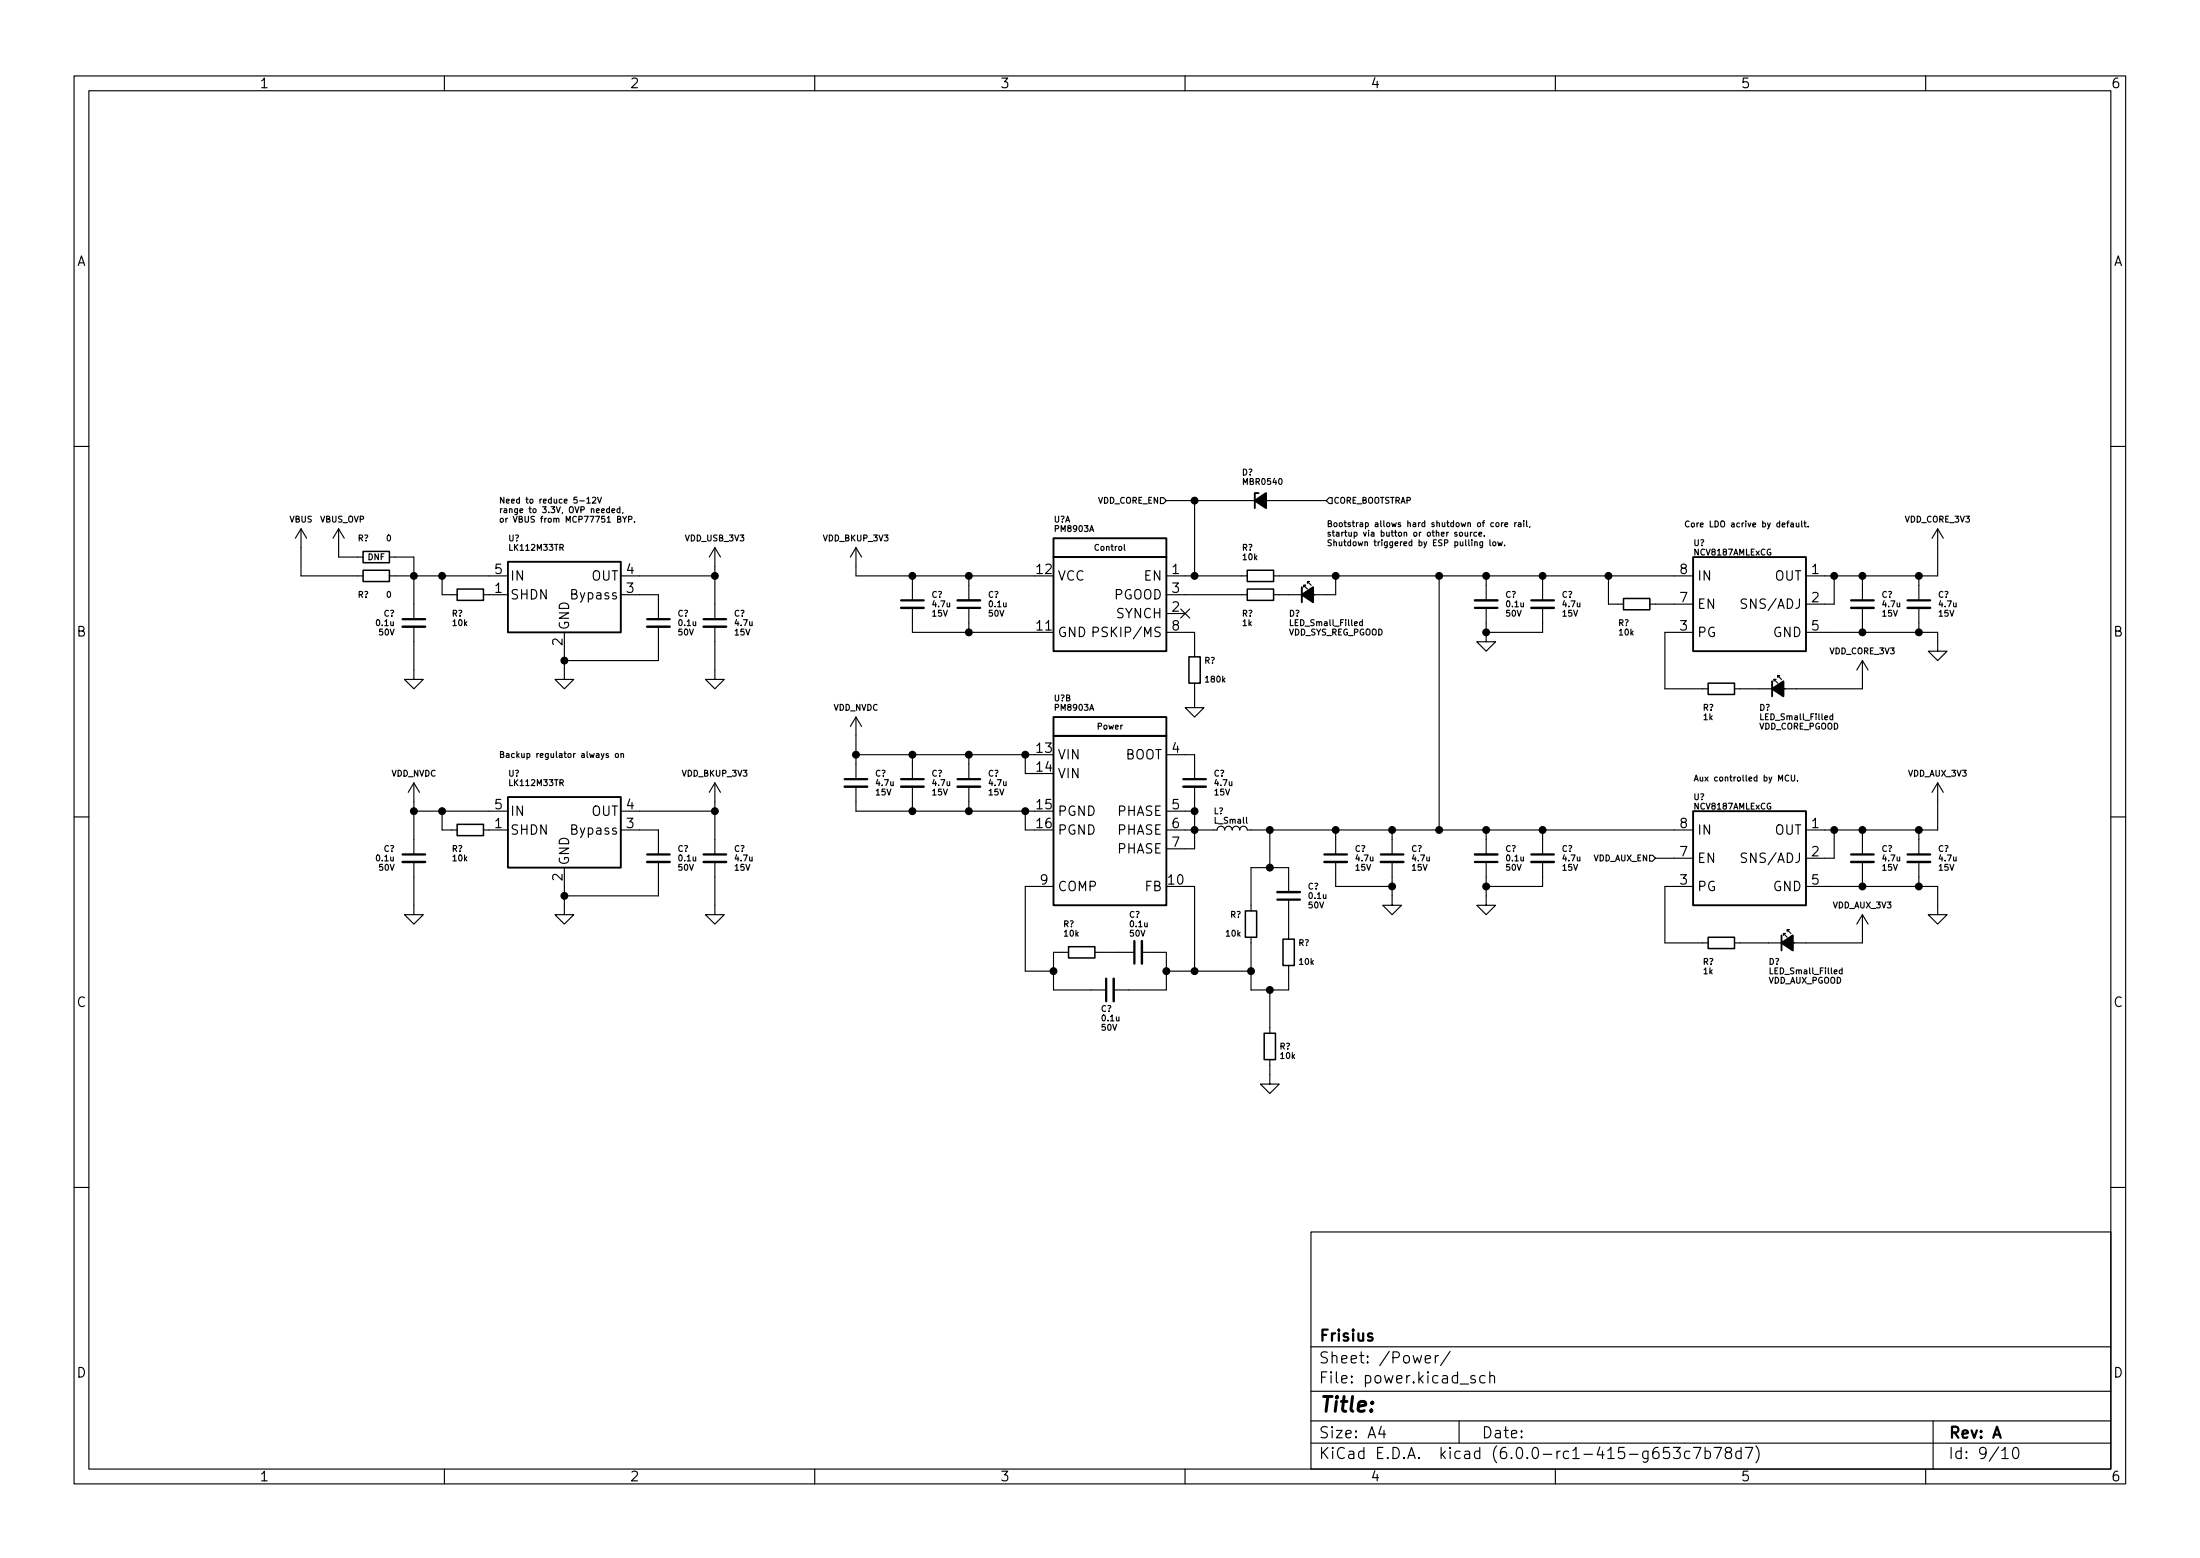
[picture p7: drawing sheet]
<svg xmlns="http://www.w3.org/2000/svg" width="297mm" height="210mm" viewBox="0 0 297 210" stroke-linecap="round" stroke-linejoin="round" font-family="sans-serif">
<g fill="none" stroke="#000" stroke-width=".15">
<path d="M10 10.2h277v190.1h-277zM12 12.2h273v186.1h-273zM60 10.2v2M110 10.2v2M160 10.2v2M210 10.2v2M260 10.2v2M10 60.2h2M40.6 71.4v6.3h8.4M40.6 71.4l-.7 1.2M40.6 71.4l.8 1.2M45.7 71.4l-.7 1.2"/>
<path d="M45.7 71.4v3.8h3.3M45.7 71.4l.8 1.2M52.6 77.7h16M52.6 75.2h3.3v8.4M59.7 77.7v2.6h2M78.3 67.6h.6M79.2 67.3l.3-.2v.8M79.2 67.9h.5M80 67.2l.3-.1 .2 .2-.5 .6h.5M80.7 67.1l.2 .8 .3-.8M82.3 68.7h-.2l-.2 .1 .1 .3h.3M82.3 68.4v.8"/>
<path d="M82.6 68.9l.4-.1v-.1h-.3l-.1 .1 .1 .3h.3M83.4 70.1l.3-.1 .1-.2-.4-.1v.8h.3l.1-.3-.1-.1M83.7 68.7h-.2l-.2 .1 .1 .3h.3M83.7 68.4v.8M83.8 77.7h12.7M84.1 69.7l.2 .4 .3-.4M84.1 69.1l-.1 .2M84.3 70.1v.4M84.9 70.1h.4v-.3l-.4-.1v.8M85.7 70.4v.1M96.5 73.9v9.7M96.5 73.9l-.7 1.3"/>
<path d="M96.5 73.9l.8 1.3M115.6 73.9v3.8h24.1M115.6 73.9l-.8 1.3M115.6 73.9l.7 1.3M123.2 77.7v3.3M130.8 77.7v3.3M151.8 73.5v.7l.1 .1M156.7 67.2h.4l.4 .4-.4 .4h-.4zM157.5 77.7h10.9M157.5 67.6h21.6M161.3 67.6v10.1M172 77.7h56.6"/>
<path d="M176 79.2v-.2h.3h-.3l.5 .5M176.5 78.7v-.2h.3h-.3l.5 .5M179.5 67.2h.4v.8h-.4l-.4-.4zM180.3 77.7v2.6h-8.3M194.3 77.7v34.3M196.7 71.9l-.2-.1-.1 .1v.2h.3v.2h-.3M197.1 71.9l.1-.1 .2 .1v.4h-.3zM197.8 71.8l.1 .5h.3M198.2 71.8v.6M198.5 71.8v.6M198.8 71.8l-.3 .2M199.1 73.2h.3l.1 .5"/>
<path d="M199.1 73.1v.6M199.4 71.9l-.3-.1-.1 .2 .1 .3h.3M199.7 72.1l.4-.1-.1-.1-.2-.1-.1 .1v.4h.3M200.2 73.1v.7l-.2 .1h-.2M200.2 73.2l-.3-.1-.1 .2 .1 .3h.3M200.4 72.3v.1M200.7 77.7v3.3M201.2 72.9v.6l.1 .2M201.6 73.2l.1-.1 .2 .1v.4h-.3zM201.7 70.6l-.3-.1-.1 .2 .1 .3h.3M202 70.6l.1-.1 .2 .1v.4h-.3zM202.2 73.1l.2 .6 .1-.4 .2 .4 .1-.6"/>
<path d="M202.7 70.5v.6M203 70.5l-.3 .2M203.1 73.6v.1M203.2 70.8l.4-.1-.1-.1-.2-.1-.1 .2v.3h.3M204.5 70.5v.6M204.7 70.5l-.2 .2M205 70.6h.3l.1 .5M205.4 70.7l-.4 .2 .1 .2 .3-.1M205.7 70.3v.1M205.7 70.5v.6M206.1 70.3v.7l.1 .1M206.6 71l-.1 .2"/>
<path d="M208.3 77.7v3.3M217.2 77.7v3.8h2M241.2 70.6h.3M241.5 70.3l-.2 .1v.7M241.8 70.6h.3v.5M242.1 70.8l-.3 .1 .1 .2h.2M242.5 70.6l.1 .5 .3-.1M242.9 70.6v.5M243.3 70.3v.7l.1 .1M243.6 70.6h.3M243.7 70.3v.7l.2 .1M244.1 71v.1"/>
<path d="M247.6 77.7v3.8h-3.8M251.5 77.7v3.3M259.1 77.7v3.3M261.6 71.4v6.3h-17.8M261.6 71.4l-.7 1.2M261.6 71.4l.8 1.2M285 60.2h2M55.9 84.6v7.1h1.2l-1.2 1.3-1.3-1.3h1.3M65.3 80.3h3.3M76.2 85.3v6.4h1.3l-1.3 1.3-1.3-1.3h1.3M83.8 80.3h5.1v3.3M88.9 84.6v4.5h-12.7"/>
<path d="M96.5 84.6v7.1h1.3l-1.3 1.3-1.3-1.3h1.3M115.6 96.8v8.4M115.6 96.8l-.8 1.2M115.6 96.8l.7 1.2M123.2 82v3.3h19M130.8 82v3.3M147.6 85.3l.6-.1 .1-.1-.1-.3-.1-.2h-.5v1.3M157.5 85.3h3.8v3.3M157.5 80.3h10.9M157.5 82.8h2.5M159.4 82.2l1.2 1.2M160.6 82.2l-1.2 1.2"/>
<path d="M161.3 92.2v3.3h1.3l-1.3 1.3-1.3-1.3h1.3M183.9 83.9h-.2l-.1 .1v.4h.3M183.9 83.6v.8M200.7 85.3v1.3h1.2l-1.2 1.3-1.3-1.3h1.3M200.7 82v3.3M208.3 82v3.3h-7.6M222.8 81.5h5.8M228.6 85.3h-3.8v7.7h5.8M235.8 80.9l-.5-.1-.1 .2v.3l.5 .3 .1 .3-.2 .2-.5-.1M239.5 91.9v-.2h.3h-.3l.5 .5M240 91.4v-.2h.3h-.3l.5 .5M243.8 85.3h17.8v2.6h1.3l-1.3 1.2-1.3-1.2h1.3"/>
<path d="M247.4 96.6h-.2l-.1 .1v.4h.3M247.4 96.3v.8M251.5 89.1l-.8 1.3M251.5 82v3.3M251.5 89.1v3.9h-17.3M251.5 89.1l.7 1.3M259.1 82v3.3M10 110.2h2M55.9 116.3v7.1h1.2l-1.2 1.3-1.3-1.3h1.3M55.9 105.7l-.8 1.2M55.9 105.7v9.6M55.9 105.7l.7 1.2"/>
<path d="M55.9 109.5h12.7M59.7 109.5v2.5h2M65.3 112h3.3M76.2 117.1v6.3h1.3l-1.3 1.3-1.3-1.3h1.3M81.2 101.7l.2 .5M81.6 101.7l-.3 .7-.1 .1M82.1 101.7h-.2l-.1 .1 .1 .1 .2 .1v.2h-.3M83.1 101.8l.1-.1 .3 .1-.1 .4-.3-.1zM83.8 112h5.1v3.3M83.8 109.5h12.7M83.8 101.8l.3-.1 .1 .5M83.8 101.7v.5"/>
<path d="M88.9 116.3v4.6h-12.7M96.5 116.3v7.1h1.3l-1.3 1.3-1.3-1.3h1.3M96.5 105.7v9.6M96.5 105.7l-.7 1.2M96.5 105.7l.8 1.2M115.6 106.2v3.3h24.1M115.6 101.8h24.1M123.2 101.8v3.4M123.2 106.2v3.3M130.8 101.8v3.4M130.8 106.2v3.3M138.4 109.5v2.5h1.3"/>
<path d="M138.4 101.8v2.6h1.3M142.2 119.6h-3.8v11.5h3.8M157.5 112h6.8a.51 .51 0 0 1 .5-.5 .51 .51 0 0 1 .6 .5 .51 .51 0 0 1 .5-.5 .51 .51 0 0 1 .5 .5 .51 .51 0 0 1 .5-.5 .51 .51 0 0 1 .5 .5 .51 .51 0 0 1 .5-.5 .51 .51 0 0 1 .5 .5h60.2M157.5 109.5h3.8M157.5 101.8h3.8v3.4M160 119.6h1.3v11.5M161.3 106.2v8.3h-3.8M168.3 110.3v.7l.1 .1M171.4 112v5.1M180.3 116.3v3.3h7.7M180.3 112v3.3M188 116.3v5.9h1.2l-1.2 1.2-1.3-1.2h1.3"/>
<path d="M188 112v3.3M200.7 116.3v5.9h1.2l-1.2 1.2-1.3-1.2h1.3M200.7 112v3.3M208.3 116.3v3.3h-7.6M208.3 112v3.3M222.7 115.4h.4l.4 .4-.4 .4h-.4zM223.5 115.8h5.1M228.6 119.6h-3.8v7.6h5.8M235.8 115.2l-.5-.1-.1 .1v.4l.5 .2 .1 .4-.2 .2-.5-.1M240.1 105.4v-.8l.3 .6 .3-.6v.8M241.5 104.7a.35 .35 0 0 0-.5 .3 .35 .35 0 0 0 .5 .3M241.9 104.6v.6l.1 .2h.2l.1-.2v-.6"/>
<path d="M242.7 105.3v.1M243.8 119.6h17.8v3.8h1.3l-1.3 1.3-1.3-1.3h1.3M247.6 112v3.8h-3.8M251.5 112v3.3M251.5 116.3v3.3M259.1 112v3.3M259.1 116.3v3.3M261.6 105.7v6.3h-17.8M261.6 105.7l-.7 1.2M261.6 105.7l.8 1.2M285 110.2h2M144.3 128.5h-2.1v5.1h7.2"/>
<path d="M147.8 128.5h5.4M154.2 128.5h3.3v5.1h-7.1M157.5 131.1h11.4M168.9 126.5v7.1h5.1v-3.3M171.4 133.6v5.8M174 120.4v-3.3h-5.1v5.8M174 121.4v5.3M240.8 126.2v-.2h.2h-.2l.5 .5M241.3 125.7v-.2h.3h-.3l.5 .5M248.7 130.9h-.2l-.2 .1 .1 .4h.3M248.7 130.6v.8M251.5 123.4v3.8h-17.3"/>
<path d="M251.5 123.4l-.8 1.3M251.5 123.4l.7 1.3M171.4 143v3.3h1.3l-1.3 1.3-1.2-1.3h1.2M10 160.2h2M177 166.3h108v32h-108zM285 160.2h2M60 198.3v2M110 198.3v2M160 198.3v2M177 194.8h108M177 191.8h108M177 187.8h108"/>
<path d="M177 181.8h108M186.5 192.5l-.4 1h1M186.9 193v1M192.4 183.4l.7-.1v-.3l-.5-.1-.2 .2 .1 .8h.1h.5M193.8 182.9v1M194.2 182.9l-.3 .1-.1 .2M195.8 182.4l-1.3 1.9M197 191.8v3M199.1 185.7l-.3-.1-.2 .2v.3l.5 .1 .1 .1-.1 .3h-.1h-.4M200.5 185.7l-.4-.1-.3 .3v.4l.1 .3h.2h.4M201.1 185.8a.37 .37 0 0 1 .7 0v.8M201.1 185.1v1.5"/>
<path d="M210 198.3v2M225.4 195.3h-.8v.7l.2-.1 .5 .1 .1 .2v.5l-.3 .1h-.3l-.2-.1M225.9 195.3h1l-.5 .6a.41 .41 0 0 1 .5 .3v.3l-.2 .3h-.6l-.2-.1M228.1 195.9l-.4-.1-.3 .3v.4l.2 .3h.1h.4M228.6 195.3h1l-.6 1.5M230.2 195.9l.4-.1 .3 .3v.4l-.1 .3h-.2h-.4M230.2 195.3v1.5M231.4 195.3h1l-.6 1.5M233.2 196l-.1-.1a.31 .31 0 0 1-.2-.3 .31 .31 0 0 1 .3-.3l.4 .1a.31 .31 0 0 1 .2 .3 .31 .31 0 0 1-.3 .3h-.4l-.2 .3 .1 .4 .2 .1h.3l.3-.3-.1-.4-.2-.1M235.1 195.9l-.5-.1-.2 .3v.4l.1 .3h.1h.5M235.1 195.3v1.5M235.6 195.3h1l-.6 1.5"/>
<path d="M237.1 195.1a1.72 1.72 0 0 1 0 2.3M260 198.3v2M261 191.8v6.5M270.3 195.8l.4-.5v1.5M270.3 196.8h.9M271.9 195.4a.36 .36 0 0 1 .6 .2 .77 .77 0 0 1-.4 1.2 1 1 0 0 1-.2-1.4z"/>
</g>
<g fill="none" stroke="#000" stroke-width=".2">
<path d="M49 74.4h3.6v1.5h-3.6zM49 77h3.6v1.5h-3.6zM61.7 79.5h3.6v1.5h-3.6zM168.4 79.5h3.6v1.5h-3.6zM168.4 77h3.6v1.5h-3.6zM160.5 88.6h1.6v3.6h-1.6zM219.2 80.8h3.6v1.5h-3.6zM230.6 92.2h3.6v1.5h-3.6zM61.7 111.2h3.6v1.6h-3.6zM144.3 127.8h3.5v1.5h-3.5zM168.1 122.9h1.6v3.6h-1.6zM170.7 139.4h1.5v3.6h-1.5z"/>
<path d="M173.2 126.7h1.6v3.6h-1.6zM230.6 126.5h3.6v1.5h-3.6z"/>
</g>
<path d="M68.6 75.8h15.2v9.5h-15.2zM142.2 75.2h15.3v12.7h-15.3zM142.2 72.6h15.3v2.6h-15.3zM169.9 66.5h-.5v2.1M175.8 79.2v2.1M228.6 75.2h15.2v12.7h-15.2zM142.2 99.3h15.3v22.9h-15.3zM142.2 96.8h15.3v2.5h-15.3zM239.3 91.9v2.1M68.6 107.6h15.2v9.5h-15.2zM228.6 109.5h15.2v12.7h-15.2zM240.5 126.2v2.1" fill="none" stroke="#000" stroke-width=".25"/>
<g fill="none" stroke="#000" stroke-width=".33">
<path d="M54.4 84.6h3M87.4 84.6h3M95 84.6h3M121.7 82h3M129.3 81h3M199.1 81h3.1M206.8 82h3M249.9 82h3.1M257.6 82h3M54.4 116.3h3M87.4 116.3h3M95 116.3h3"/>
<path d="M114 106.2h3.1M121.7 106.2h3M129.3 106.2h3M159.8 106.2h3M178.8 116.3h3.1M186.4 116.3h3.1M199.1 115.3h3.1M206.8 116.3h3M249.9 116.3h3.1M257.6 116.3h3M150.4 132.1v3M154.2 127v3"/>
<path d="M172.5 120.4h3"/>
</g>
<g fill="none" stroke="#000" stroke-width=".3">
<path d="M54.4 83.6h3M87.4 83.6h3M95 83.6h3M121.7 81h3M129.3 82h3M199.1 82h3.1M206.8 81h3M249.9 81h3.1M257.6 81h3M54.4 115.3h3M87.4 115.3h3M95 115.3h3"/>
<path d="M114 105.2h3.1M121.7 105.2h3M129.3 105.2h3M159.8 105.2h3M178.8 115.3h3.1M186.4 115.3h3.1M199.1 116.3h3.1M206.8 115.3h3M249.9 115.3h3.1M257.6 115.3h3M149.4 132.1v3M153.2 127v3"/>
<path d="M172.5 121.4h3"/>
</g>
<path d="M169.4 67.6l1.5-1.1v2.1zM175.8 80.3l1.5-1.1v2.1zM239.3 93l1.5-1.1v2.1zM240.5 127.2l1.6-1v2.1z" fill="#000" stroke="#000" stroke-width=".25"/>
<g fill="#000" stroke="#000" stroke-width=".15">
<circle cx="55.9" cy="77.7" r=".46"/>
<circle cx="59.7" cy="77.7" r=".46"/>
<circle cx="96.5" cy="77.7" r=".46"/>
<circle cx="123.2" cy="77.7" r=".46"/>
<circle cx="130.8" cy="77.7" r=".46"/>
<circle cx="161.3" cy="67.6" r=".46"/>
<circle cx="161.3" cy="77.7" r=".46"/>
<circle cx="180.3" cy="77.7" r=".46"/>
<circle cx="194.3" cy="77.7" r=".46"/>
<circle cx="200.7" cy="77.7" r=".46"/>
<circle cx="208.3" cy="77.7" r=".46"/>
<circle cx="217.2" cy="77.7" r=".46"/>
<circle cx="247.6" cy="77.7" r=".46"/>
<circle cx="251.5" cy="77.7" r=".46"/>
<circle cx="259.1" cy="77.7" r=".46"/>
<circle cx="76.2" cy="89.1" r=".46"/>
<circle cx="130.8" cy="85.3" r=".46"/>
<circle cx="200.7" cy="85.3" r=".46"/>
<circle cx="251.5" cy="85.3" r=".46"/>
<circle cx="259.1" cy="85.3" r=".46"/>
<circle cx="55.9" cy="109.5" r=".46"/>
<circle cx="59.7" cy="109.5" r=".46"/>
<circle cx="96.5" cy="109.5" r=".46"/>
<circle cx="115.6" cy="101.8" r=".46"/>
<circle cx="123.2" cy="101.8" r=".46"/>
<circle cx="123.2" cy="109.5" r=".46"/>
<circle cx="130.8" cy="109.5" r=".46"/>
<circle cx="130.8" cy="101.8" r=".46"/>
<circle cx="138.4" cy="101.8" r=".46"/>
<circle cx="138.4" cy="109.5" r=".46"/>
<circle cx="161.3" cy="112" r=".46"/>
<circle cx="161.3" cy="109.5" r=".46"/>
<circle cx="171.4" cy="112" r=".46"/>
<circle cx="171.4" cy="117.1" r=".46"/>
<circle cx="180.3" cy="112" r=".46"/>
<circle cx="188" cy="112" r=".46"/>
<circle cx="188" cy="119.6" r=".46"/>
<circle cx="194.3" cy="112" r=".46"/>
<circle cx="200.7" cy="119.6" r=".46"/>
<circle cx="200.7" cy="112" r=".46"/>
<circle cx="208.3" cy="112" r=".46"/>
<circle cx="247.6" cy="112" r=".46"/>
<circle cx="251.5" cy="119.6" r=".46"/>
<circle cx="251.5" cy="112" r=".46"/>
<circle cx="259.1" cy="112" r=".46"/>
<circle cx="259.1" cy="119.6" r=".46"/>
<circle cx="76.2" cy="120.9" r=".46"/>
<circle cx="142.2" cy="131.1" r=".46"/>
<circle cx="157.5" cy="131.1" r=".46"/>
<circle cx="161.3" cy="131.1" r=".46"/>
<circle cx="168.9" cy="131.1" r=".46"/>
<circle cx="171.4" cy="133.6" r=".46"/>
</g>
<text font-size="2.8" x="178" y="190.6">Title:</text>
<g font-size="2.1">
<text x="178" y="184">Sheet: /Power/</text>
<text x="178" y="181">Frisius</text>
<text x="178" y="186.7">File: power.kicad_sch</text>
<text x="178" y="196.9">KiCad E.D.A. kicad (6.0.0-rc1-415-g653c7b78d7)</text>
<text x="178" y="194.1">Size: A4</text>
<text x="200" y="194.1">Date:</text>
<text x="263" y="194.1">Rev: A</text>
<text x="263" y="196.9">Id: 9/10</text>
</g>
<g font-size="1.8">
<text x="35" y="11.9">1</text>
<text x="85" y="11.9">2</text>
<text x="135" y="11.9">3</text>
<text x="185" y="11.9">4</text>
<text x="235" y="11.9">5</text>
<text x="285" y="11.9">6</text>
<text x="10.3" y="35.9">A</text>
<text x="285.3" y="35.9">A</text>
<text x="66.8" y="77.5">5</text>
<text x="84.6" y="77.5">4</text>
<text x="140" y="77.5">12</text>
<text x="158.3" y="77.5">1</text>
<text x="226.8" y="77.5">8</text>
<text x="244.6" y="77.5">1</text>
<text x="66.8" y="80">1</text>
<text x="68.8" y="80.9">SHDN</text>
<text x="68.8" y="78.4">IN</text>
<text x="77.3" y="80.9">Bypass</text>
<text x="79.8" y="78.4">OUT</text>
<text x="84.6" y="80">3</text>
<text x="142.7" y="78.4">VCC</text>
<text x="150.4" y="80.9">PGOOD</text>
<text x="150.8" y="83.4">SYNCH</text>
<text x="154.5" y="78.4">EN</text>
<text x="158.3" y="82.5">2</text>
<text x="158.3" y="80">3</text>
<text x="226.8" y="81.3">7</text>
<text x="229.1" y="82.2">EN</text>
<text x="229.1" y="78.4">IN</text>
<text x="235.7" y="82.2">SNS/ADJ</text>
<text x="239.6" y="78.4">OUT</text>
<text x="244.6" y="81.3">2</text>
<text x="10.3" y="85.9">B</text>
<text x="75.9" y="87.1" transform="rotate(-90 75.9 87.1)">2</text>
<text x="76.8" y="85.1" transform="rotate(-90 76.8 85.1)">GND</text>
<text x="140" y="85.1">11</text>
<text x="142.7" y="86">GND</text>
<text x="148.5" y="86">PSKIP/MS</text>
<text x="158.3" y="85.1">8</text>
<text x="226.8" y="85.1">3</text>
<text x="229.1" y="86">PG</text>
<text x="239.4" y="86">GND</text>
<text x="244.6" y="85.1">5</text>
<text x="285.3" y="85.9">B</text>
<text x="140" y="101.6">13</text>
<text x="158.3" y="101.6">4</text>
<text x="140" y="104.1">14</text>
<text x="142.7" y="102.5">VIN</text>
<text x="142.7" y="105">VIN</text>
<text x="151.9" y="102.5">BOOT</text>
<text x="66.8" y="111.8">1</text>
<text x="66.8" y="109.2">5</text>
<text x="68.8" y="112.6">SHDN</text>
<text x="68.8" y="110.1">IN</text>
<text x="77.3" y="112.6">Bypass</text>
<text x="79.8" y="110.1">OUT</text>
<text x="84.6" y="111.8">3</text>
<text x="84.6" y="109.2">4</text>
<text x="140" y="109.2">15</text>
<text x="140" y="111.8">16</text>
<text x="142.7" y="110.1">PGND</text>
<text x="142.7" y="112.6">PGND</text>
<text x="150.9" y="110.1">PHASE</text>
<text x="150.9" y="112.6">PHASE</text>
<text x="158.3" y="109.2">5</text>
<text x="158.3" y="111.8">6</text>
<text x="226.8" y="111.8">8</text>
<text x="229.1" y="112.6">IN</text>
<text x="239.6" y="112.6">OUT</text>
<text x="244.6" y="111.8">1</text>
<text x="75.9" y="118.9" transform="rotate(-90 75.9 118.9)">2</text>
<text x="76.8" y="116.8" transform="rotate(-90 76.8 116.8)">GND</text>
<text x="140.5" y="119.4">9</text>
<text x="150.9" y="115.2">PHASE</text>
<text x="157.8" y="119.4">10</text>
<text x="158.3" y="114.3">7</text>
<text x="226.8" y="119.4">3</text>
<text x="226.8" y="115.6">7</text>
<text x="229.1" y="116.5">EN</text>
<text x="235.7" y="116.5">SNS/ADJ</text>
<text x="244.6" y="115.6">2</text>
<text x="244.6" y="119.4">5</text>
<text x="142.7" y="120.3">COMP</text>
<text x="154.6" y="120.3">FB</text>
<text x="229.1" y="120.3">PG</text>
<text x="239.4" y="120.3">GND</text>
<text x="10.3" y="135.9">C</text>
<text x="285.3" y="135.9">C</text>
<text x="10.3" y="185.9">D</text>
<text x="285.3" y="185.9">D</text>
<text x="35" y="199.9">1</text>
<text x="85" y="199.9">2</text>
<text x="135" y="199.9">3</text>
<text x="185" y="199.9">4</text>
<text x="235" y="199.9">5</text>
<text x="285" y="199.9">6</text>
</g>
<g font-size="1.1">
<text x="167.7" y="64.1">D?</text>
<text x="168" y="65.4">MBR0540</text>
<text x="39.1" y="70.5">VBUS</text>
<text x="43.2" y="70.5">VBUS_OVP</text>
<text x="67.3" y="67.9">Need to reduce 5-12V</text>
<text x="67.3" y="69.2">range to 3.3V, OVP needed,</text>
<text x="67.3" y="70.5">or VBUS from MCP77751 BYP.</text>
<text x="142.2" y="70.5">U?A</text>
<text x="142.5" y="71.8">PM8903A</text>
<text x="148.2" y="68">VDD_CORE_EN</text>
<text x="179.1" y="71.1">Bootstrap allows hard shutdown of core rail,</text>
<text x="180" y="68">CORE_BOOTSTRAP</text>
<text x="227.3" y="71.1">Core LDO acrive by default.</text>
<text x="257.2" y="70.5">VDD_CORE_3V3</text>
<text x="48.3" y="73">R?</text>
<text x="49.7" y="75.6">DNF</text>
<text x="52.2" y="73">0</text>
<text x="68.6" y="73">U?</text>
<text x="68.9" y="74.3">LK112M33TR</text>
<text x="92.6" y="73">VDD_USB_3V3</text>
<text x="111.2" y="73">VDD_BKUP_3V3</text>
<text x="147.9" y="74.3">Control</text>
<text x="167.7" y="74.3">R?</text>
<text x="167.8" y="75.6">10k</text>
<text x="179.1" y="72.4">startup via button or other source.</text>
<text x="179.1" y="73.7">Shutdown triggered by ESP pulling low.</text>
<text x="228.7" y="73.7">U?</text>
<text x="228.8" y="74.9">NCV8187AMLExCG</text>
<text x="48.3" y="80.7">R?</text>
<text x="51.8" y="83.2">C?</text>
<text x="52.2" y="80.7">0</text>
<text x="61" y="83.2">R?</text>
<text x="91.5" y="83.2">C?</text>
<text x="99.1" y="83.2">C?</text>
<text x="125.8" y="80.7">C?</text>
<text x="125.9" y="83.2">15V</text>
<text x="126" y="81.9">4.7u</text>
<text x="133.4" y="80.7">C?</text>
<text x="133.5" y="83.2">50V</text>
<text x="133.6" y="81.9">0.1u</text>
<text x="167.7" y="83.2">R?</text>
<text x="174" y="83.2">D?</text>
<text x="203.3" y="80.7">C?</text>
<text x="203.4" y="83.2">50V</text>
<text x="203.4" y="81.9">0.1u</text>
<text x="210.9" y="80.7">C?</text>
<text x="211" y="83.2">15V</text>
<text x="211.1" y="81.9">4.7u</text>
<text x="254.1" y="80.7">C?</text>
<text x="254.2" y="83.2">15V</text>
<text x="254.2" y="81.9">4.7u</text>
<text x="261.7" y="80.7">C?</text>
<text x="261.8" y="83.2">15V</text>
<text x="261.9" y="81.9">4.7u</text>
<text x="50.9" y="84.5">0.1u</text>
<text x="51.2" y="85.7">50V</text>
<text x="61.2" y="84.5">10k</text>
<text x="91.6" y="85.7">50V</text>
<text x="91.7" y="84.5">0.1u</text>
<text x="99.2" y="85.7">15V</text>
<text x="99.3" y="84.5">4.7u</text>
<text x="162.6" y="89.5">R?</text>
<text x="167.8" y="84.5">1k</text>
<text x="173.9" y="85.7">VDD_SYS_REG_PGOOD</text>
<text x="174.4" y="84.5">LED_Small_Filled</text>
<text x="218.5" y="84.5">R?</text>
<text x="218.6" y="85.7">10k</text>
<text x="247.1" y="88.3">VDD_CORE_3V3</text>
<text x="112.5" y="95.9">VDD_NVDC</text>
<text x="142.3" y="94.6">U?B</text>
<text x="142.5" y="95.9">PM8903A</text>
<text x="162.8" y="92.1">180k</text>
<text x="229.9" y="95.9">R?</text>
<text x="237.5" y="95.9">D?</text>
<text x="148.2" y="98.4">Power</text>
<text x="230" y="97.2">1k</text>
<text x="237.4" y="98.4">VDD_CORE_PGOOD</text>
<text x="237.9" y="97.2">LED_Small_Filled</text>
<text x="52.8" y="104.8">VDD_NVDC</text>
<text x="67.3" y="102.3">Backup regulator always on</text>
<text x="68.6" y="104.8">U?</text>
<text x="68.9" y="106.1">LK112M33TR</text>
<text x="92.2" y="104.8">VDD_BKUP_3V3</text>
<text x="118.2" y="104.8">C?</text>
<text x="118.3" y="107.3">15V</text>
<text x="118.4" y="106.1">4.7u</text>
<text x="125.8" y="104.8">C?</text>
<text x="125.9" y="107.3">15V</text>
<text x="126" y="106.1">4.7u</text>
<text x="133.4" y="104.8">C?</text>
<text x="133.5" y="107.3">15V</text>
<text x="133.6" y="106.1">4.7u</text>
<text x="163.9" y="104.8">C?</text>
<text x="164" y="107.3">15V</text>
<text x="164.1" y="106.1">4.7u</text>
<text x="228.6" y="105.4">Aux controlled by MCU.</text>
<text x="228.7" y="108">U?</text>
<text x="257.7" y="104.8">VDD_AUX_3V3</text>
<text x="163.9" y="109.9">L?</text>
<text x="164.1" y="111.1">L_Small</text>
<text x="228.8" y="109.2">NCV8187AMLExCG</text>
<text x="50.9" y="116.2">0.1u</text>
<text x="51.2" y="117.5">50V</text>
<text x="51.8" y="114.9">C?</text>
<text x="61" y="114.9">R?</text>
<text x="61.2" y="116.2">10k</text>
<text x="91.5" y="114.9">C?</text>
<text x="91.6" y="117.5">50V</text>
<text x="91.7" y="116.2">0.1u</text>
<text x="99.1" y="114.9">C?</text>
<text x="99.2" y="117.5">15V</text>
<text x="99.3" y="116.2">4.7u</text>
<text x="182.9" y="114.9">C?</text>
<text x="183" y="117.5">15V</text>
<text x="183.1" y="116.2">4.7u</text>
<text x="190.6" y="114.9">C?</text>
<text x="190.7" y="117.5">15V</text>
<text x="190.7" y="116.2">4.7u</text>
<text x="203.3" y="114.9">C?</text>
<text x="203.4" y="117.5">50V</text>
<text x="203.4" y="116.2">0.1u</text>
<text x="210.9" y="114.9">C?</text>
<text x="211" y="117.5">15V</text>
<text x="211.1" y="116.2">4.7u</text>
<text x="215.1" y="116.2">VDD_AUX_EN</text>
<text x="254.1" y="114.9">C?</text>
<text x="254.2" y="117.5">15V</text>
<text x="254.2" y="116.2">4.7u</text>
<text x="261.7" y="114.9">C?</text>
<text x="261.8" y="117.5">15V</text>
<text x="261.9" y="116.2">4.7u</text>
<text x="143.6" y="125.1">R?</text>
<text x="152.5" y="123.8">C?</text>
<text x="152.6" y="125.1">0.1u</text>
<text x="166.1" y="123.8">R?</text>
<text x="176.6" y="120">C?</text>
<text x="176.7" y="122.6">50V</text>
<text x="176.8" y="121.3">0.1u</text>
<text x="247.5" y="122.6">VDD_AUX_3V3</text>
<text x="143.7" y="126.4">10k</text>
<text x="152.6" y="126.4">50V</text>
<text x="165.6" y="126.4">10k</text>
<text x="175.3" y="127.6">R?</text>
<text x="175.5" y="130.2">10k</text>
<text x="229.9" y="130.2">R?</text>
<text x="230" y="131.5">1k</text>
<text x="238.8" y="130.2">D?</text>
<text x="239.2" y="131.5">LED_Small_Filled</text>
<text x="148.6" y="136.5">C?</text>
<text x="148.8" y="137.8">0.1u</text>
<text x="238.7" y="132.7">VDD_AUX_PGOOD</text>
<text x="148.8" y="139.1">50V</text>
<text x="172.8" y="141.6">R?</text>
<text x="172.9" y="142.9">10k</text>
</g>
</svg>
